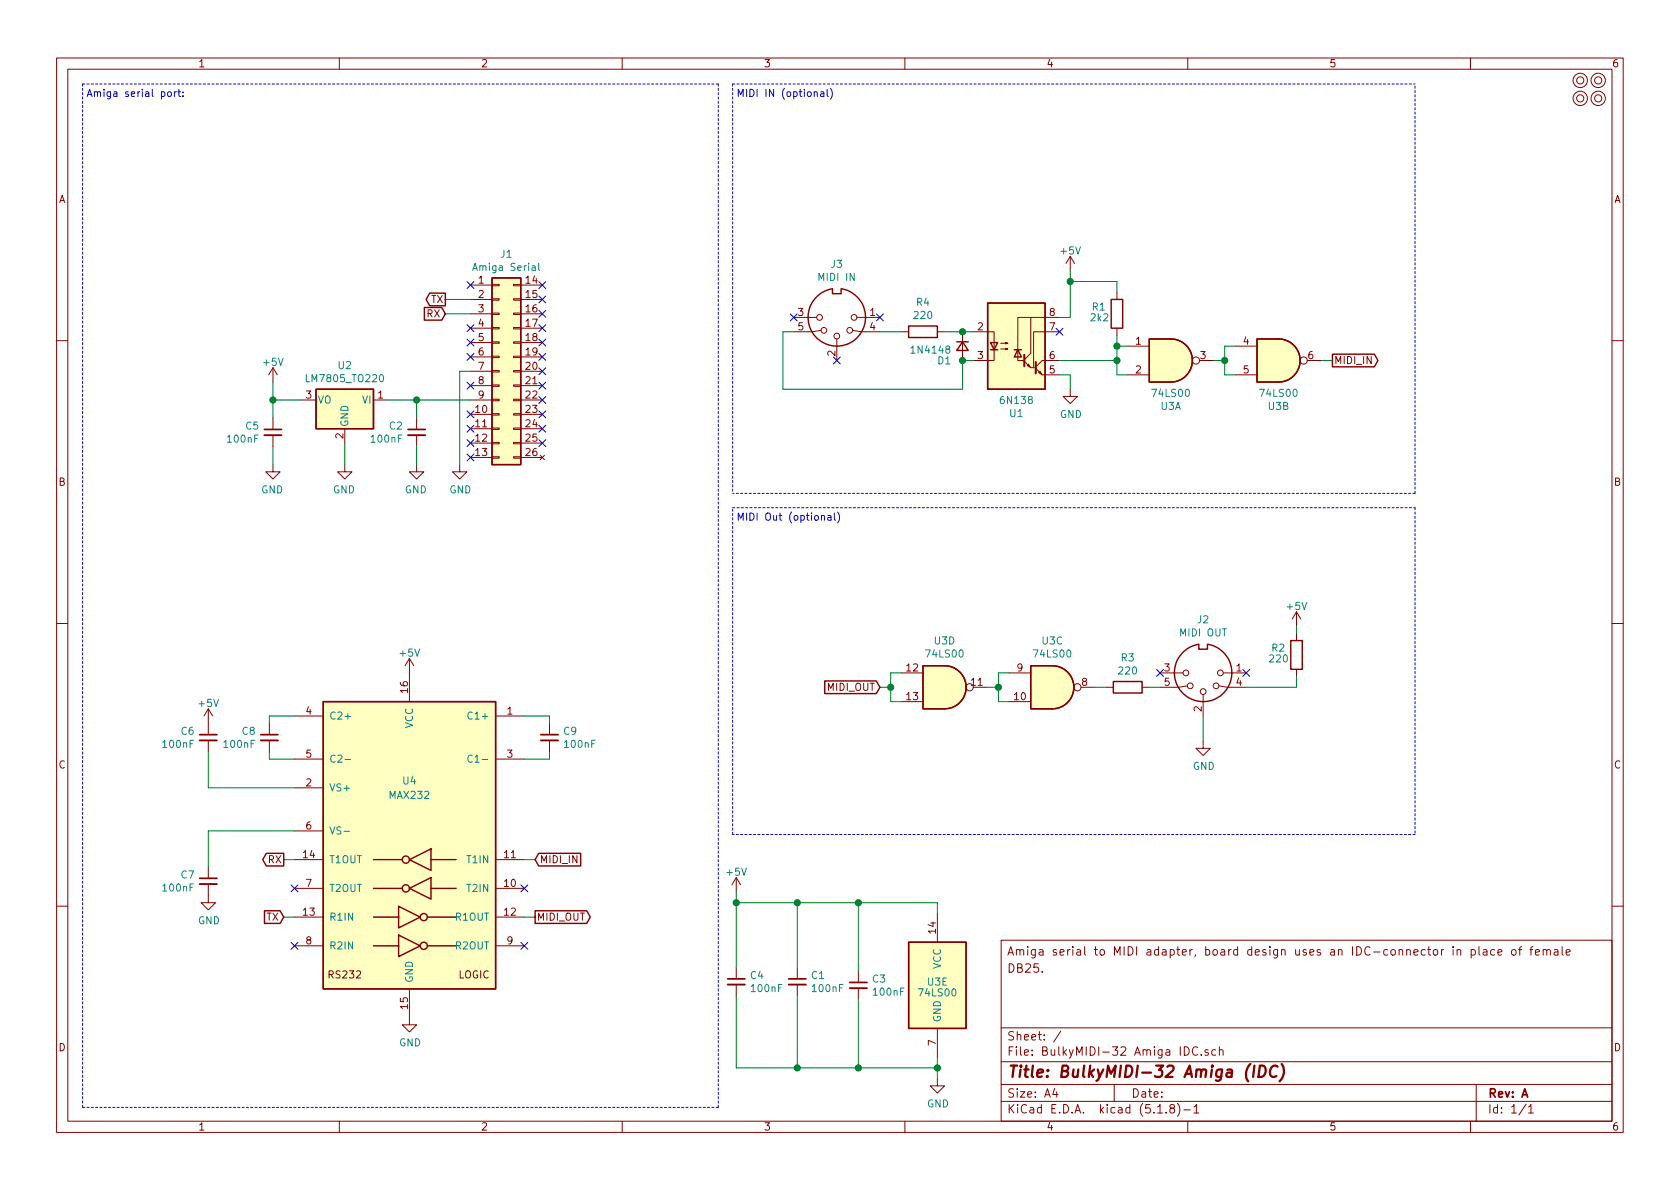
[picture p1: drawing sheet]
<svg xmlns="http://www.w3.org/2000/svg" width="297mm" height="210mm" viewBox="0 0 297 210" stroke-linecap="round" stroke-linejoin="round" font-family="sans-serif">
<g fill="none" stroke="#840000" stroke-width=".18">
<path d="M10 10.3h277v189.9h-277zM12 12.2h273v186.1h-273zM60 10.3v1.9M110 10.3v1.9M160 10.3v1.9M210 10.3v1.9M260 10.3v1.9M83.2 50.4h3.8M83.2 53h3.8M83.2 55.5h3.8M83.2 58h3.8M87 57.9h1.3v.3h-1.3z"/>
<path d="M87 55.4h1.3v.2h-1.3zM87 52.8h1.3v.3h-1.3zM87 50.3h1.3v.2h-1.3zM90.8 57.9h1.3v.3h-1.3zM90.8 55.4h1.3v.2h-1.3zM90.8 52.8h1.3v.3h-1.3zM90.8 50.3h1.3v.2h-1.3zM92.1 50.4h3.8M92.1 53h3.8M92.1 55.5h3.8M92.1 58h3.8M140.3 56.1h4.1"/>
<path d="M145.2 58.4l-1.6 .3h-3.3M148 59.9v3.8M150.7 58.4l1.6 .3h3.3M151.5 56.1h4.1M159.4 58.7h1.3M165.7 58.7h1.3M170.2 58.7v5M172.1 58.7h3.7v5h-3.7M182.2 56.1h-2.2v7.6h1M187.3 56.1h-5.1v6.4l-1.1 1.1M187.3 58.7h-4.5v6.3M189.2 45.3l-.7 1.3"/>
<path d="M189.2 45.3v2.6M189.2 45.3l.8 1.3M197.5 51.7v1.3M197.5 58v1.3M10 60.2h2M48.3 65v2.6M48.3 73.9v2M48.3 77v2M48.3 65l.7 1.3M48.3 65l-.8 1.3M53.3 70.7h2.6M61 75.8v2.6"/>
<path d="M66 70.7h2.6M73.7 73.9v2M73.7 77v2M83.2 70.7h3.8M83.2 73.3h3.8M83.2 75.8h3.8M83.2 78.4h3.8M83.2 60.6h3.8M83.2 63.1h3.8M83.2 65.7h3.8M83.2 68.2h3.8M87 78.2h1.3v.3h-1.3z"/>
<path d="M87 75.7h1.3v.2h-1.3zM87 73.1h1.3v.3h-1.3zM87 70.6h1.3v.3h-1.3zM87 68.1h1.3v.2h-1.3zM87 65.5h1.3v.3h-1.3zM87 63h1.3v.2h-1.3zM87 60.4h1.3v.3h-1.3zM90.8 78.2h1.3v.3h-1.3zM90.8 75.7h1.3v.2h-1.3zM90.8 73.1h1.3v.3h-1.3zM90.8 70.6h1.3v.3h-1.3zM90.8 68.1h1.3v.2h-1.3z"/>
<path d="M90.8 65.5h1.3v.3h-1.3zM90.8 63h1.3v.2h-1.3zM90.8 60.4h1.3v.3h-1.3zM92.1 70.7h3.8M92.1 73.3h3.8M92.1 75.8h3.8M92.1 78.4h3.8M92.1 60.6h3.8M92.1 63.1h3.8M92.1 65.7h3.8M92.1 68.2h3.8M176.9 61.7h1.3l-.4 .1v-.2l.4 .1"/>
<path d="M176.9 60.7h1.3l-.4 .1v-.2l.4 .1M181.1 63.9l1.1 1.1h.7M181.6 64.6l.3-.2 .2 .5zM183.1 65.1l1.2 1.2h3M183.6 65.9l.3-.2 .2 .5zM187.3 63.7h-3l-1.2 1.2M189.2 68.8v1.3h1.3l-1.3 1.3-1.2-1.3h1.2M199.4 61.2h3.8M199.4 66.3h3.8M212.1 63.7h2.5M218.4 61.2h3.8M218.4 66.3h3.8"/>
<path d="M231.1 63.7h2.6M285 60.2h2M48.3 82.2v1.2h-1.3l1.3 1.3 1.2-1.3h-1.2M61 82.2v1.2h-1.3l1.3 1.3 1.2-1.3h-1.2M73.7 82.2v1.2h-1.3l1.3 1.3 1.2-1.3h-1.2M81.3 82.2v1.2h1.2l-1.2 1.3-1.3-1.3h1.3M83.2 80.9h3.8M87 80.8h1.3v.2h-1.3zM90.8 80.8h1.3v.2h-1.3zM92.1 80.9h3.8M95.5 80.5l.8 .8M96.3 80.5l-.8 .8"/>
<path d="M10 110.3h2M72.4 116.5l-.8 1.2M72.4 116.5v7.6M72.4 116.5l.8 1.2M159.4 119h3.8M178.4 119h3.8M205.1 119h4.1M216.3 119h4M229.2 108.2v2.5M229.2 112v1.3M229.2 118.4v1.2M229.2 108.2l-.7 1.3"/>
<path d="M229.2 108.2l.8 1.3M285 110.3h2M36.8 125.3v4.6M36.8 130.9v2.1M36.8 125.3l-.7 1.3M36.8 125.3l.8 1.3M47.6 127.9v2M47.6 130.9v2.1M52.1 126.6h5M52.1 139.3h5M52.1 134.2h5M87.6 126.6h5.1"/>
<path d="M87.6 134.2h5.1M97.2 127.9v2M97.2 130.9v2.1M159.4 124.1h3.8M172.1 121.5h2.5M178.4 124.1h3.8M191.1 121.5h2.6M195.6 121.5h1.2M201.9 121.5h1.3M209.9 121.3l-1.5 .2h-3.3M212.7 131.1v1.2h1.3l-1.3 1.3-1.2-1.3h1.2M212.7 122.8v3.8"/>
<path d="M215.5 121.3l1.5 .2h3.3M36.8 156.3v3.3h1.3l-1.3 1.3-1.2-1.3h1.2M36.8 153.3v2M52.1 157.1h5M52.1 152h5M52.1 146.9h5M87.6 157.1h5.1M87.6 152h5.1M130.2 155.2v2.5M130.2 155.2l-.8 1.3M130.2 155.2l.7 1.3M10 160.2h2"/>
<path d="M52.1 162.2h5M52.1 167.3h5M72.4 174.9v6.3h1.3l-1.3 1.3-1.3-1.3h1.3M87.6 162.2h5.1M87.6 167.3h5.1M130.2 171.1v2M130.2 174.1v2M141 171.1v2M141 174.1v2M151.8 171.7v2M151.8 174.7v2.1M165.7 161.5v5.1"/>
<path d="M177 166.3h108v32h-108zM184.3 171.8v.1M257.6 168l.3-.1 .3 .1 .1 .9M257.6 167.9v1M260.1 168l.5-.1 .3 .3-.1 .6-.2 .1-.5-.1M260.1 167.9v1.5M261.5 167.4v1.3l.2 .2M262.3 168h.5l.1 .9M262.9 168.3h-.5a.29 .29 0 0 0-.2 .3 .29 .29 0 0 0 .2 .3l.5-.1M264.3 168l-.4-.1-.3 .3v.6l.3 .1 .4-.1M264.8 168.4l.8-.1-.1-.3-.5-.1-.2 .2 .1 .7h.6M267.3 168l.3-.1 .4 .1v.6l-.1 .2-.3 .1-.3-.1z"/>
<path d="M268.5 167.9h.6M269.1 167.4l-.3 .1-.1 .1v1.3M270.5 167.9h.5M271 167.4l-.3 .2v1.3M271.5 168.4l.7-.1-.1-.3-.4-.1-.2 .2 .1 .7h.5M272.8 168h.1a.37 .37 0 0 1 .6 .1v.8M272.8 167.9v1M273.5 168.1l.2-.2 .3 .1 .1 .9M274.8 168h.6l.1 .9M275.5 168.3h-.5l-.2 .2 .2 .4 .5-.1M276.2 167.4v1.3l.2 .2M276.9 168.4l.7-.1-.1-.3-.4-.1-.2 .2 .1 .7h.5"/>
<path d="M285 160.2h2M60 198.3v1.9M110 198.3v1.9M160 198.3v1.9M165.7 190.7v1.3h1.3l-1.3 1.3-1.2-1.3h1.2M165.7 181.9v5M177 194.8h108M177 191.8h108M177 187.8h108M177 181.8h108M186.5 192.5l-.4 1h1M186.8 193v1"/>
<path d="M187.6 182.3l-1.3 2M197 191.8v3M204.7 196.8h.8M206.2 196.7v.1M207.1 196l-.3-.3 .2-.3a.48 .48 0 0 1 .6 .1l-.1 .4a.52 .52 0 0 0-.6 .2 .52 .52 0 0 0 .1 .6l.4 .1 .2-.1 .1-.4-.3-.3M208.2 195.1a1.71 1.71 0 0 1 0 2.3M209.3 196.3h1.2M209.4 185.1a.76 .76 0 0 1 .9 .8 .76 .76 0 0 1-.9 .7zM210 198.3v1.9M211.1 195.8l.4-.5v1.5M211.1 196.8h.9M211.8 185.3a.7 .7 0 0 0-1 .2 .7 .7 0 0 0 .2 .9 .55 .55 0 0 0 .8 .1"/>
<path d="M212.4 186.5v.1M213.6 185.7a.37 .37 0 0 0-.6 .1l.1 .2 .5 .2 .1 .1-.2 .3-.5-.1M215 185.7l-.5-.1-.3 .3 .1 .6 .2 .1 .5-.1M215.6 185.7h.1a.37 .37 0 0 1 .6 .1v.8M215.6 185.1v1.5M260 198.3v1.9M261 191.8v6.5M269.8 195.2l-1.2 2M270.3 195.8l.4-.5v1.5M270.3 196.8h.8"/>
<circle cx="279.4" cy="14.2" r=".63"/>
<circle cx="279.4" cy="17.4" r=".63"/>
<circle cx="279.4" cy="14.2" r="1.27"/>
<circle cx="279.4" cy="17.4" r="1.27"/>
<circle cx="282.6" cy="14.2" r=".63"/>
<circle cx="282.6" cy="17.4" r=".63"/>
<circle cx="282.6" cy="17.4" r="1.27"/>
<circle cx="282.6" cy="14.2" r="1.27"/>
<circle cx="144.9" cy="56.1" r=".51"/>
<circle cx="145.7" cy="58.4" r=".51"/>
<circle cx="148" cy="59.4" r=".51"/>
<circle cx="150.2" cy="58.4" r=".51"/>
<circle cx="151" cy="56.1" r=".51"/>
<circle cx="211.5" cy="63.7" r=".63"/>
<circle cx="230.5" cy="63.7" r=".63"/>
<circle cx="209.7" cy="119" r=".51"/>
<circle cx="215.8" cy="119" r=".51"/>
<circle cx="171.4" cy="121.5" r=".63"/>
<circle cx="190.5" cy="121.5" r=".63"/>
<circle cx="210.4" cy="121.3" r=".51"/>
<circle cx="212.7" cy="122.3" r=".51"/>
<circle cx="215" cy="121.3" r=".51"/>
</g>
<path d="M221.1 188.2a2.37 2.37 0 0 0-.4 3M221.8 188.4l-.2 2M222.8 188.4a.97 .97 0 0 1 1 .6 .97 .97 0 0 1-.3 1.2l-.5 .2h-.5zM225.9 188.6a.87 .87 0 0 0-1 0 .87 .87 0 0 0-.4 1 .69 .69 0 0 0 .3 .8 .69 .69 0 0 0 .9-.1M226.6 188.2a2.31 2.31 0 0 1-.4 3" fill="none" stroke="#840000" stroke-width=".41"/>
<g fill="none" stroke="#840000" stroke-width=".25">
<path d="M75 54.4h3.1l.6 1.1-.6 1.1h-3.1zM76 51.8h2.7v2.3h-2.7l-.7-1.1zM87 49.1h5.1v33.1h-5.1zM147.2 51a5.1 5.1 0 0 0-3.5 7.9 5.1 5.1 0 0 0 8.5 0 5.1 5.1 0 0 0-3.5-7.9M147.2 51.2v.7h1.5v-.7M160.7 57.7h5v2h-5zM174.6 53.6h10.2v15.2h-10.2zM196.5 53h2v5h-2zM203.2 59.9h3.8a3.8 3.8 0 0 1 3.8 3.8 3.8 3.8 0 0 1-3.8 3.9h-3.8zM222.2 59.9h3.9a3.8 3.8 0 0 1 3.8 3.8 3.8 3.8 0 0 1-3.8 3.9h-3.9zM55.9 68.8h10.1v7h-10.1zM169.2 60.4h2"/>
<path d="M170.2 60.4l1 1.6h-2zM175.1 60.6h1.3l-.6 1.2zM175.1 61.8h1.3M179.3 61.8h1.3M180 61.8l.6 1.3h-1.3zM235.6 62.6h7.4l.6 1.1-.6 1.2h-7.4zM163.2 117.7h3.8a3.8 3.8 0 0 1 3.8 3.8 3.8 3.8 0 0 1-3.8 3.8h-3.8zM182.2 117.7h3.9a3.8 3.8 0 0 1 3.8 3.8 3.8 3.8 0 0 1-3.8 3.8h-3.9zM212 113.9a5.1 5.1 0 0 0-3.6 7.8 5.1 5.1 0 0 0 8.6 0 5.1 5.1 0 0 0-3.5-7.8M212 114v.8h1.5v-.8M228.2 113.3h2.1v5.1h-2.1zM57.1 124.1h30.5v50.8h-30.5z"/>
<path d="M145.8 120.4h9.1l.7 1.1-.7 1.2h-9.1zM196.8 120.5h5.1v2h-5.1zM47.1 150.9h3.1v2.2h-3.1l-.6-1.1zM66 157.1h5.1M66 152h5.1M72.4 157.1l3.8-1.9v3.8zM72.4 152l3.8-1.9v3.8zM76.2 157.1h4.4M76.2 152h4.4M95.2 150.9h7.5v2.2h-7.5l-.6-1.1zM46.8 161.1h2.7l.7 1.1-.7 1.1h-2.7zM66 167.3h4.5"/>
<path d="M66 162.2h4.5M70.5 165.3l3.8 2-3.8 1.9zM70.5 160.3l3.8 1.9-3.8 1.9zM75.6 167.3h5M75.6 162.2h5M94.6 161.1h9.1l.7 1.1-.7 1.1h-9.1zM160.7 166.6h10.1v15.3h-10.1z"/>
<circle cx="71.8" cy="152" r=".63"/>
<circle cx="71.8" cy="157.1" r=".63"/>
<circle cx="74.9" cy="167.3" r=".63"/>
<circle cx="74.9" cy="162.2" r=".63"/>
</g>
<path d="M46.7 77h3.1M72.1 77h3.1M35.3 130.9h3.1M46.1 130.9h3M95.6 130.9h3.1M35.3 156.3h3.1M128.7 174.1h3M139.4 174.1h3.1M150.2 174.7h3.1" fill="none" stroke="#840000" stroke-width=".33"/>
<path d="M46.7 75.9h3.1M72.1 75.9h3.1M35.3 129.9h3.1M46.1 129.9h3M95.6 129.9h3.1M35.3 155.3h3.1M128.7 173.1h3M139.4 173.1h3.1M150.2 173.7h3.1" fill="none" stroke="#840000" stroke-width=".3"/>
<g fill="#ffffc2" stroke="#ffffc2" stroke-width=".18">
<path d="M55.9 68.8h10.1v7h-10.1z"/>
<path d="M207 59.9a3.8 3.8 0 0 1 3.8 3.8 3.8 3.8 0 0 1-3.8 3.9z"/>
<path d="M203.2 59.9h3.8v7.7h-3.8z"/>
<path d="M226.1 59.9a3.8 3.8 0 0 1 3.8 3.8 3.8 3.8 0 0 1-3.8 3.9z"/>
<path d="M222.2 59.9h3.9v7.7h-3.9z"/>
<path d="M174.6 53.6h10.2v15.2h-10.2z"/>
<path d="M87 49.1h5.1v33.1h-5.1z"/>
<path d="M57.1 124.1h30.5v50.8h-30.5z"/>
<path d="M167 117.7a3.8 3.8 0 0 1 3.8 3.8 3.8 3.8 0 0 1-3.8 3.8z"/>
<path d="M163.2 117.7h3.8v7.6h-3.8z"/>
<path d="M186.1 117.7a3.8 3.8 0 0 1 3.8 3.8 3.8 3.8 0 0 1-3.8 3.8z"/>
<path d="M182.2 117.7h3.9v7.6h-3.9z"/>
<path d="M160.7 166.6h10.1v15.3h-10.1z"/>
</g>
<path d="M181.1 62.7v2.1M183.1 64v2" fill="none" stroke="#840000" stroke-width=".36"/>
<path d="M83.6 47.8l.4-1.2 .4 1.2M95.2 46.6v1l.2 .2M61 134.3h1M83.5 126a.5 .5 0 0 0-.6 0 .5 .5 0 0 0-.2 .6 .45 .45 0 0 0 .3 .5 .45 .45 0 0 0 .5-.1M83.5 133.6a.5 .5 0 0 0-.6 .1 .5 .5 0 0 0-.2 .6 .45 .45 0 0 0 .3 .4 .45 .45 0 0 0 .5 0M60.8 147h1" fill="none" stroke="#008484" stroke-width=".18"/>
<path d="M127 14.9h-112.4M127 14.9v180.9M129.5 14.9v72.3M129.5 14.9h120.7M129.5 89.8h120.7M250.2 87.2v-72.3M250.2 89.8v57.8M250.2 87.2h-120.7M129.5 147.6v-57.8M250.2 147.6h-120.7M14.6 195.8v-180.9M14.6 195.8h112.4" fill="none" stroke="#0000c2" stroke-width=".18" stroke-dasharray=".4 .4"/>
<g fill="none" stroke="#008400" stroke-width=".18">
<path d="M78.7 53h4.5M78.7 55.5h4.5M140.3 58.7h-1.9v10.1h31.8v-5.1h1.9M155.6 58.7h3.8M167 58.7h5.1M189.2 49.8h8.3v1.9M189.2 47.9v8.2h-1.9M197.5 59.3v7h1.9M48.3 67.6v6.3M48.3 79v3.2M48.3 70.7h5M61 78.4v3.8"/>
<path d="M68.6 70.7h14.6M73.7 70.7v3.2M73.7 79v3.2M83.2 65.7h-1.9v16.5M187.3 63.7h10.2M187.3 66.3h1.9v2.5M197.5 61.2h1.9M214.6 63.7h1.9M218.4 61.2h-1.9v5.1h1.9M233.7 63.7h1.9M159.4 119h-1.9v5.1h1.9M178.4 119h-1.9v5.1h1.9"/>
<path d="M229.2 110.7v1.3M229.2 119.6v1.9h-8.9M36.8 133v6.3h15.3M47.6 133v1.2h4.5M52.1 126.6h-4.5v1.3M92.7 126.6h4.5v1.3M97.2 133v1.2h-4.5M155.6 121.5h1.9M174.6 121.5h1.9M193.7 121.5h1.9M203.2 121.5h1.9M212.7 126.6v4.5"/>
<path d="M50.2 152h1.9M52.1 146.9h-15.3v6.4M92.7 152h1.9M130.2 157.7v13.4M130.2 159.6h35.5v1.9M141 159.6v11.5M151.8 159.6v12.1M50.2 162.2h1.9M92.7 162.2h1.9M130.2 176.1v12.7h35.5M141 176.1v12.7M151.8 176.8v12"/>
<path d="M165.7 186.9v3.8"/>
</g>
<g fill="none" stroke="#0000c2" stroke-width=".18">
<path d="M29.7 16.4l.2-.2 .4 .2v.4l-.1 .2-.3 .1-.2-.2zM30.8 16.2v.9M31.2 16.2l-.4 .3M31.4 16.2h.5M31.6 15.8v1.1l.3 .2M32.4 16.9v.2M32.4 16.3v.1M145.1 16.3h.5l.1 .8M145.7 16.5l-.5 .1-.1 .2v.2h.6M146.3 15.8v1.1l.2 .2M146.8 15.6a1.47 1.47 0 0 1 0 1.9M145.2 91.3l.2-.1h.3l.1 .8"/>
<path d="M146.4 91.2h.5v.8M146.9 91.5h-.4l-.2 .2 .1 .2h.5M147.5 90.7v1.1l.2 .2M148.1 90.5a1.47 1.47 0 0 1 0 2"/>
</g>
<g fill="#008400" stroke="#008400" stroke-width=".25">
<circle cx="170.2" cy="63.7" r=".51"/>
<circle cx="176.5" cy="121.5" r=".51"/>
<circle cx="197.5" cy="63.7" r=".51"/>
<circle cx="73.7" cy="70.7" r=".51"/>
<circle cx="216.5" cy="63.7" r=".51"/>
<circle cx="48.3" cy="70.7" r=".51"/>
<circle cx="189.2" cy="49.8" r=".51"/>
<circle cx="170.2" cy="58.7" r=".51"/>
<circle cx="141" cy="159.6" r=".51"/>
<circle cx="197.5" cy="61.2" r=".51"/>
<circle cx="165.7" cy="188.8" r=".51"/>
<circle cx="130.2" cy="159.6" r=".51"/>
<circle cx="157.5" cy="121.5" r=".51"/>
<circle cx="151.8" cy="188.8" r=".51"/>
<circle cx="151.8" cy="159.6" r=".51"/>
<circle cx="141" cy="188.8" r=".51"/>
</g>
<g fill="none" stroke="#000084" stroke-width=".18">
<path d="M82.6 49.8l1.2 1.2M82.6 57.4l1.2 1.2M82.6 60l1.2 1.2M83.8 49.8l-1.2 1.2M83.8 57.4l-1.2 1.2M83.8 60l-1.2 1.2M95.3 60l1.2 1.2M95.3 57.4l1.2 1.2M95.3 54.9l1.2 1.2M95.3 52.3l1.2 1.3M95.3 49.8l1.2 1.2M96.5 60l-1.2 1.2"/>
<path d="M96.5 57.4l-1.2 1.2M96.5 54.9l-1.2 1.2M96.5 52.3l-1.2 1.3M96.5 49.8l-1.2 1.2M139.7 55.5l1.2 1.2M140.9 55.5l-1.2 1.2M155 55.5l1.2 1.2M156.2 55.5l-1.2 1.2M186.7 58.1l1.2 1.2M187.9 58.1l-1.2 1.2M82.6 77.7l1.2 1.3M82.6 62.5l1.2 1.2"/>
<path d="M82.6 67.6l1.2 1.2M82.6 72.7l1.2 1.2M82.6 75.2l1.2 1.2M83.8 75.2l-1.2 1.2M83.8 72.7l-1.2 1.2M83.8 67.6l-1.2 1.2M83.8 62.5l-1.2 1.2M83.8 77.7l-1.2 1.3M95.3 62.5l1.2 1.2M95.3 65l1.2 1.3M95.3 67.6l1.2 1.2M95.3 70.1l1.2 1.2"/>
<path d="M95.3 72.7l1.2 1.2M95.3 75.2l1.2 1.2M95.3 77.7l1.2 1.3M96.5 62.5l-1.2 1.2M96.5 65l-1.2 1.3M96.5 67.6l-1.2 1.2M96.5 70.1l-1.2 1.2M96.5 72.7l-1.2 1.2M96.5 75.2l-1.2 1.2M96.5 77.7l-1.2 1.3M147.3 63.1l1.3 1.3M148.6 63.1l-1.3 1.3"/>
<path d="M82.6 80.3l1.2 1.2M83.8 80.3l-1.2 1.2M204.5 118.4l1.2 1.2M205.7 118.4l-1.2 1.2M219.7 118.4l1.3 1.2M221 118.4l-1.3 1.2M51.5 156.5l1.2 1.2M52.7 156.5l-1.2 1.2M92.1 156.5l1.2 1.2M93.3 156.5l-1.2 1.2M51.5 166.6l1.2 1.3M52.7 166.6l-1.2 1.3"/>
<path d="M92.1 166.6l1.2 1.3M93.3 166.6l-1.2 1.3"/>
</g>
<text font-size="2.8" fill="#840000" x="178" y="190.5">Title: BulkyMIDI-32 Amiga (IDC)</text>
<g font-size="2.1" fill="#840000">
<text x="178" y="172">DB25.</text>
<text x="178" y="169">Amiga serial to MIDI adapter, board design uses an IDC-connector in place of female</text>
<text x="178" y="184">Sheet: /</text>
<text x="178" y="186.7">File: BulkyMIDI-32 Amiga IDC.sch</text>
<text x="178" y="196.9">KiCad E.D.A. kicad (5.1.8)-1</text>
<text x="178" y="194.1">Size: A4</text>
<text x="200" y="194.1">Date:</text>
<text x="263" y="194.1">Rev: A</text>
<text x="263" y="196.9">Id: 1/1</text>
</g>
<g font-size="1.8" fill="#840000">
<text x="35" y="11.9">1</text>
<text x="85" y="11.9">2</text>
<text x="135" y="11.9">3</text>
<text x="185" y="11.9">4</text>
<text x="235" y="11.9">5</text>
<text x="285" y="11.9">6</text>
<text x="10.4" y="35.9">A</text>
<text x="285.4" y="35.9">A</text>
<text x="76.2" y="53.6">TX</text>
<text x="84.6" y="50.2">1</text>
<text x="84.6" y="52.7">2</text>
<text x="93" y="50.2">14</text>
<text x="93" y="52.7">15</text>
<text x="75.5" y="56.1">RX</text>
<text x="84.6" y="55.2">3</text>
<text x="84.6" y="57.8">4</text>
<text x="93" y="55.2">16</text>
<text x="93" y="57.8">17</text>
<text x="141.1" y="55.9">3</text>
<text x="141.1" y="58.4">5</text>
<text x="153.8" y="55.9">1</text>
<text x="153.8" y="58.4">4</text>
<text x="172.9" y="58.4">2</text>
<text x="185.6" y="58.4">7</text>
<text x="185.6" y="55.9">8</text>
<text x="84.6" y="60.3">5</text>
<text x="84.6" y="62.9">6</text>
<text x="84.6" y="65.4">7</text>
<text x="93" y="60.3">18</text>
<text x="93" y="62.9">19</text>
<text x="93" y="65.4">20</text>
<text x="147.7" y="63" transform="rotate(-90 147.7 63)">2</text>
<text x="172.9" y="63.5">3</text>
<text x="185.6" y="63.5">6</text>
<text x="200.8" y="61">1</text>
<text x="212.2" y="63.5">3</text>
<text x="219.9" y="61">4</text>
<text x="231.3" y="63.5">6</text>
<text x="235.8" y="64.4">MIDI_IN</text>
<text x="54.1" y="70.5">3</text>
<text x="66.8" y="70.5">1</text>
<text x="84.6" y="67.9">8</text>
<text x="84.6" y="70.5">9</text>
<text x="93" y="67.9">21</text>
<text x="93" y="70.5">22</text>
<text x="185.6" y="66">5</text>
<text x="200.8" y="66">2</text>
<text x="219.9" y="66">5</text>
<text x="60.7" y="77.6" transform="rotate(-90 60.7 77.6)">2</text>
<text x="84.1" y="73">10</text>
<text x="84.1" y="75.6">11</text>
<text x="93" y="73">23</text>
<text x="93" y="75.6">24</text>
<text x="84.1" y="78.1">12</text>
<text x="84.1" y="80.6">13</text>
<text x="93" y="78.1">25</text>
<text x="93" y="80.6">26</text>
<text x="10.4" y="85.9">B</text>
<text x="285.4" y="85.9">B</text>
<text x="160.3" y="118.7">12</text>
<text x="179.9" y="118.7">9</text>
<text x="205.9" y="118.7">3</text>
<text x="218.6" y="118.7">1</text>
<text x="72.1" y="122.5" transform="rotate(-90 72.1 122.5)">16</text>
<text x="146.3" y="122.2">MIDI_OUT</text>
<text x="160.3" y="123.8">13</text>
<text x="171.8" y="121.3">11</text>
<text x="179.4" y="123.8">10</text>
<text x="191.3" y="121.3">8</text>
<text x="205.9" y="121.3">5</text>
<text x="212.5" y="125.8" transform="rotate(-90 212.5 125.8)">2</text>
<text x="218.6" y="121.3">4</text>
<text x="54.1" y="126.4">4</text>
<text x="89.7" y="126.4">1</text>
<text x="10.4" y="135.9">C</text>
<text x="54.1" y="134">5</text>
<text x="89.7" y="134">3</text>
<text x="285.4" y="135.9">C</text>
<text x="54.1" y="139.1">2</text>
<text x="54.1" y="146.7">6</text>
<text x="47.4" y="152.6">RX</text>
<text x="53.6" y="151.8">14</text>
<text x="89.2" y="151.8">11</text>
<text x="95.4" y="152.6">MIDI_IN</text>
<text x="53.6" y="161.9">13</text>
<text x="54.1" y="156.8">7</text>
<text x="89.2" y="156.8">10</text>
<text x="89.2" y="161.9">12</text>
<text x="47.1" y="162.8">TX</text>
<text x="54.1" y="167">8</text>
<text x="89.7" y="167">9</text>
<text x="94.9" y="162.8">MIDI_OUT</text>
<text x="165.5" y="165" transform="rotate(-90 165.5 165)">14</text>
<text x="58.3" y="173">RS232</text>
<text x="81" y="173">LOGIC</text>
<text x="72.1" y="178.4" transform="rotate(-90 72.1 178.4)">15</text>
<text x="10.4" y="185.9">D</text>
<text x="165.5" y="184.9" transform="rotate(-90 165.5 184.9)">7</text>
<text x="285.4" y="185.9">D</text>
<text x="35" y="199.9">1</text>
<text x="85" y="199.9">2</text>
<text x="135" y="199.9">3</text>
<text x="185" y="199.9">4</text>
<text x="235" y="199.9">5</text>
<text x="285" y="199.9">6</text>
</g>
<g font-size="1.8" fill="#0000c2">
<text x="15.2" y="17.1">Amiga serial port:</text>
<text x="130.2" y="17.1">MIDI IN (optional)</text>
<text x="130.2" y="92.1">MIDI Out (optional)</text>
</g>
<g font-size="1.8" fill="#008484">
<text x="84.2" y="47.9">Amiga Serial</text>
<text x="88.6" y="45.6">J1</text>
<text x="147" y="47.4">J3</text>
<text x="187.6" y="45">+5V</text>
<text x="144.9" y="49.7">MIDI IN</text>
<text x="161.7" y="56.4">220</text>
<text x="162.1" y="54.1">R4</text>
<text x="192.9" y="56.8">2k2</text>
<text x="193.1" y="54.9">R1</text>
<text x="46.7" y="64.7">+5V</text>
<text x="59.8" y="65.3">U2</text>
<text x="161.4" y="62.5">1N4148</text>
<text x="165.8" y="64.4">D1</text>
<text x="54.5" y="67.6">LM7805_TO220</text>
<text x="56.1" y="71.4">VO</text>
<text x="64.1" y="71.4">VI</text>
<text x="177.1" y="71.4">6N138</text>
<text x="203.9" y="70.2">74LS00</text>
<text x="223" y="70.2">74LS00</text>
<text x="43.5" y="76">C5</text>
<text x="61.6" y="75.6" transform="rotate(-90 61.6 75.6)">GND</text>
<text x="68.9" y="76">C2</text>
<text x="178.6" y="73.8">U1</text>
<text x="187.4" y="73.9">GND</text>
<text x="205.3" y="72.5">U3A</text>
<text x="224.3" y="72.5">U3B</text>
<text x="40.4" y="78.3">100nF</text>
<text x="65.8" y="78.3">100nF</text>
<text x="46.2" y="87.2">GND</text>
<text x="58.9" y="87.2">GND</text>
<text x="71.6" y="87.2">GND</text>
<text x="79.5" y="87.2">GND</text>
<text x="227.6" y="107.9">+5V</text>
<text x="165.3" y="114">U3D</text>
<text x="184.3" y="114">U3C</text>
<text x="208.8" y="112.5">MIDI OUT</text>
<text x="211.8" y="110.2">J2</text>
<text x="70.8" y="116.1">+5V</text>
<text x="163.9" y="116.3">74LS00</text>
<text x="183" y="116.3">74LS00</text>
<text x="197.9" y="119.3">220</text>
<text x="198.3" y="117">R3</text>
<text x="224.6" y="117.1">220</text>
<text x="224.9" y="115.2">R2</text>
<text x="35.2" y="125">+5V</text>
<text x="32.1" y="129.9">C6</text>
<text x="42.8" y="129.9">C8</text>
<text x="58.2" y="127.2">C2+</text>
<text x="73" y="128.8" transform="rotate(-90 73 128.8)">VCC</text>
<text x="83.3" y="127.2">C1+</text>
<text x="99.7" y="129.9">C9</text>
<text x="28.9" y="132.3">100nF</text>
<text x="39.7" y="132.3">100nF</text>
<text x="58.2" y="134.9">C2-</text>
<text x="83.8" y="134.9">C1-</text>
<text x="99.9" y="132.3">100nF</text>
<text x="210.9" y="136.1">GND</text>
<text x="58.2" y="139.9">VS+</text>
<text x="69" y="141.3">MAX232</text>
<text x="71.3" y="138.7">U4</text>
<text x="58.2" y="147.6">VS-</text>
<text x="32.1" y="155.3">C7</text>
<text x="58.2" y="152.6">T1OUT</text>
<text x="82.8" y="152.6">T1IN</text>
<text x="128.6" y="154.9">+5V</text>
<text x="28.9" y="157.7">100nF</text>
<text x="58.2" y="157.7">T2OUT</text>
<text x="82.8" y="157.7">T2IN</text>
<text x="35" y="163.4">GND</text>
<text x="58.2" y="162.8">R1IN</text>
<text x="58.2" y="167.9">R2IN</text>
<text x="80.6" y="162.8">R1OUT</text>
<text x="80.6" y="167.9">R2OUT</text>
<text x="73" y="173.9" transform="rotate(-90 73 173.9)">GND</text>
<text x="132.7" y="173.1">C4</text>
<text x="143.5" y="173.1">C1</text>
<text x="154.3" y="173.8">C3</text>
<text x="166.4" y="171.4" transform="rotate(-90 166.4 171.4)">VCC</text>
<text x="133" y="175.4">100nF</text>
<text x="143.8" y="175.4">100nF</text>
<text x="154.6" y="176.1">100nF</text>
<text x="162.6" y="176.2">74LS00</text>
<text x="164" y="174.3">U3E</text>
<text x="70.6" y="185">GND</text>
<text x="166.4" y="180.8" transform="rotate(-90 166.4 180.8)">GND</text>
<text x="163.9" y="195.8">GND</text>
</g>
</svg>
